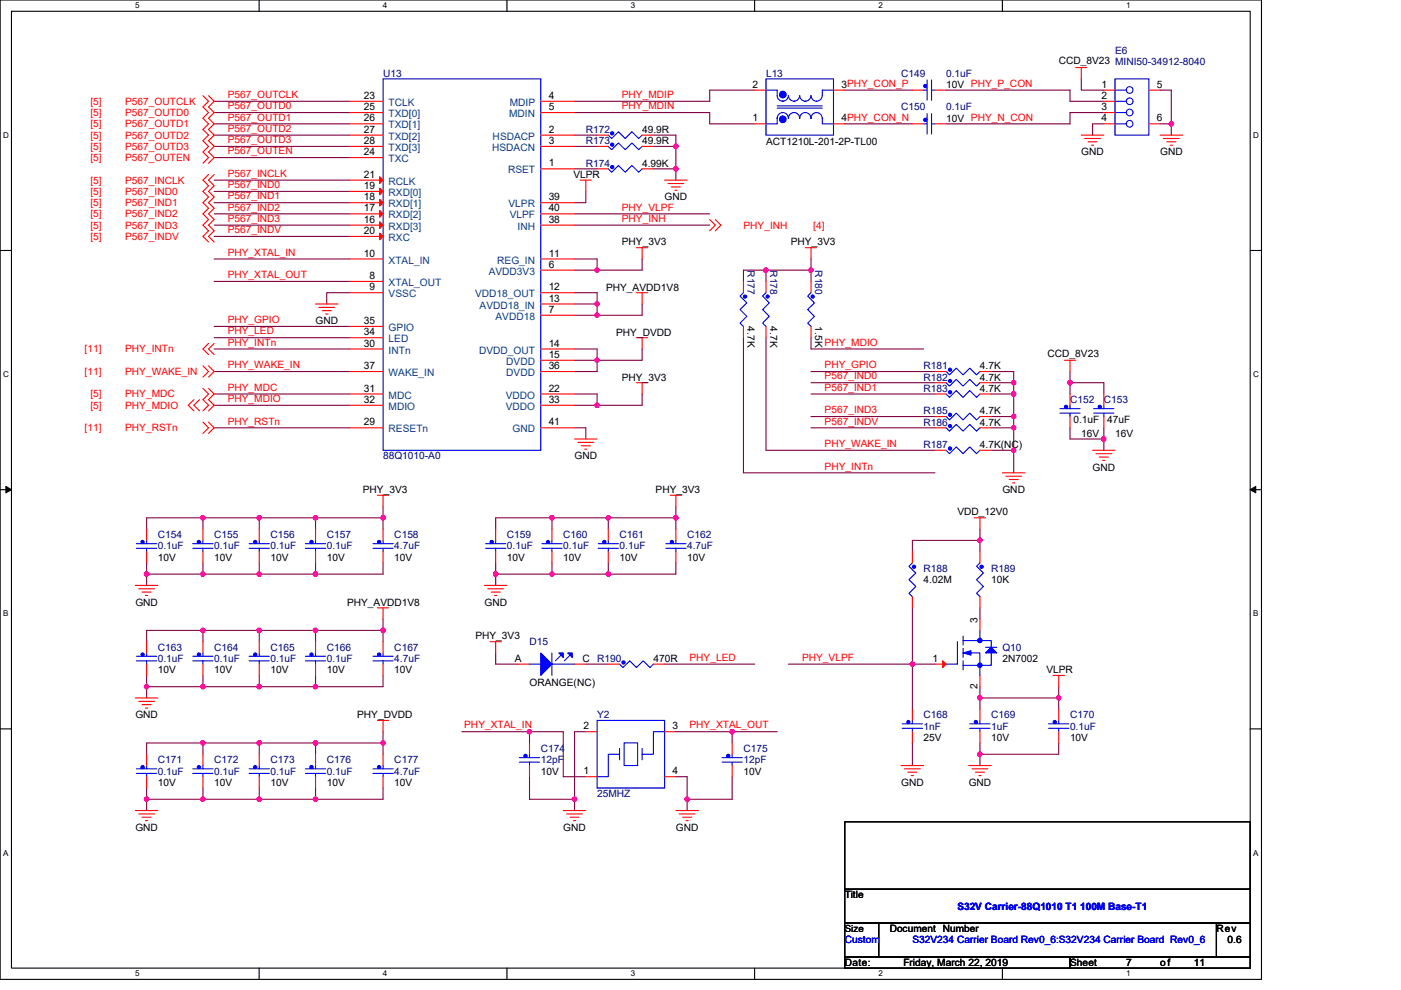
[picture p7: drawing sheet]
<svg xmlns="http://www.w3.org/2000/svg" width="297mm" height="210mm" viewBox="0 0 297 210" stroke-linecap="round" stroke-linejoin="round" font-family="sans-serif">
<path d="M0 0h267.5v207.7h-267.5zM2.4 2.4h262.7v202.9h-262.7z" fill="none" stroke="#000" stroke-width=".23"/>
<g fill="#fff">
<path d="M28.7 .3h.9v1.8h-.9z"/>
<path d="M28.7 205.6h.9v1.9h-.9z"/>
</g>
<path d="M54.9 0v2.4M54.9 205.3v2.4" fill="none" stroke="#000" stroke-width=".23"/>
<g fill="#fff">
<path d="M81.2 .3h.9v1.8h-.9z"/>
<path d="M81.2 205.6h.9v1.9h-.9z"/>
</g>
<path d="M107.5 0v2.4M107.5 205.3v2.4" fill="none" stroke="#000" stroke-width=".23"/>
<g fill="#fff">
<path d="M133.7 .3h1v1.8h-1z"/>
<path d="M133.7 205.6h1v1.9h-1z"/>
</g>
<path d="M160 0v2.4M160 205.3v2.4" fill="none" stroke="#000" stroke-width=".23"/>
<g fill="#fff">
<path d="M186.2 .3h1v1.8h-1z"/>
<path d="M186.2 205.6h1v1.9h-1z"/>
</g>
<path d="M212.5 0v2.4M212.5 205.3v2.4" fill="none" stroke="#000" stroke-width=".23"/>
<g fill="#fff">
<path d="M238.8 .3h.9v1.8h-.9z"/>
<path d="M238.8 205.6h.9v1.9h-.9z"/>
<path d="M.7 27.7h1.2v1.9h-1.2z"/>
<path d="M265.7 27.7h1.2v1.9h-1.2z"/>
<path d="M.7 78.5h1.2v1.9h-1.2z"/>
<path d="M265.7 78.5h1.2v1.9h-1.2z"/>
</g>
<path d="M0 53.1h2.4M265.1 53.1h2.4" fill="none" stroke="#000" stroke-width=".23"/>
<g fill="#fff">
<path d="M.7 129.2h1.1v1.9h-1.1z"/>
<path d="M265.7 129.2h1.1v1.9h-1.1z"/>
</g>
<path d="M0 103.9h2.4M265.1 103.9h2.4" fill="none" stroke="#000" stroke-width=".23"/>
<path d="M1.2 103.2l1.2 .7-1.2 .6zM265.1 103.9l1.2-.7v1.3z" fill="#000" stroke="#000" stroke-width=".21"/>
<g fill="#fff">
<path d="M.6 180h1.2v1.8h-1.2z"/>
<path d="M265.7 180h1.1v1.8h-1.1z"/>
</g>
<path d="M0 154.6h2.4M265.1 154.6h2.4M179.1 174.3h86v14.3h-86zM179.1 188.6h86v7.2h-86zM179.1 195.8h7.2v7.1h-7.2zM186.3 195.8h71.6v7.1h-71.6zM257.9 195.8h7.2v7.1h-7.2zM179.1 202.9h47.8v2.4h-47.8zM226.9 202.9h38.2v2.4h-38.2z" fill="none" stroke="#000" stroke-width=".23"/>
<g fill="none" stroke="#800040" stroke-width=".23">
<path d="M160 19.1h-9.5v2.4h-28.7M179.1 19.1h14.3M200.6 19.1h26.3v2.4h7.1M229.3 16.7v2.4h4.7M246 19.1h2.3v7.2M45.4 23.9h28.7M45.4 26.3h28.7M45.4 28.7h28.7M45.4 31.1h28.7M45.4 33.4h28.7M45.4 38.2h28.7M45.4 21.5h28.7"/>
<path d="M121.8 23.9h28.7v2.4h9.5M121.8 28.7h4.8M121.8 31.1h4.8M121.8 35.8h4.8M138.5 28.7h4.8v2.4h-4.8M138.5 35.8h4.8M143.3 31.1v4.7M143.3 35.8v2.4M179.1 26.3h14.3M234 23.9h-7.1v2.4h-26.3M234 26.3h-2.4v2.4M246 26.3h2.3"/>
<path d="M248.3 26.3v2.4M45.4 40.6h28.7M45.4 43h28.7M45.4 45.4h28.7M45.4 47.8h28.7M45.4 50.1h28.7M45.4 54.9h28.7M45.4 59.7h28.7M121.8 45.4h28.7M121.8 47.8h28.7M121.8 57.3h4.8M121.8 54.9h4.8v2.4"/>
<path d="M124.2 40.6v2.4h-2.4M136.1 54.9v2.4h-9.5M162.4 57.3h-4.8v2.4M162.4 57.3h9.6M162.4 57.3v2.4M172 54.9v4.8M45.4 74h28.7M45.4 78.8h28.7M45.4 69.2h28.7M45.4 71.6h28.7M74.1 62.1h-4.8v2.4M121.8 74h4.8v2.4h-4.8"/>
<path d="M121.8 62.1h4.8v2.4M121.8 66.9h4.8M121.8 64.5h4.8M126.6 64.5v2.4M136.1 64.5v2.4h-9.5M136.1 74v2.4h-9.5v2.4h-4.8M157.6 71.6v28.7h40.6M162.4 71.6v23.9h35.8M172 78.8h26.2M172 71.6v2.4h23.8M210.2 78.8h4.7v2.4M226.9 78.8v2.4"/>
<path d="M45.4 83.6h28.7M45.4 86h28.7M45.4 90.7h28.7M121.8 83.6h4.8v2.4h-4.8M121.8 90.7h2.4v2.4M136.1 83.6v2.4h-9.5M172 81.2h26.2M172 83.6h26.2M172 88.3h26.2M172 90.7h26.2M210.2 81.2h4.7M210.2 88.3h4.7"/>
<path d="M210.2 95.5h4.7M210.2 90.7h4.7M214.9 81.2v2.4h-4.7M214.9 83.6v4.7M214.9 88.3v2.4M214.9 95.5v4.8M214.9 90.7v4.8M226.9 90.7v2.4h7.1M226.9 81.2v2.4M226.9 81.2h7.1v2.4M234 90.7v2.4M234 93.1v2.4"/>
<path d="M31.1 119.4v2.4M43 109.8h12M43 109.8v2.4M43 109.8h-11.9v2.4M43 119.4v2.4M55 109.8h11.9M55 109.8v2.4M55 119.4v2.4M66.9 109.8h14.3M66.9 109.8v2.4M66.9 119.4v2.4M81.2 119.4v2.4h-14.3"/>
<path d="M81.2 107.4v2.4M81.2 109.8v2.4M105.1 119.4v2.4M117 109.8h12M117 109.8h-11.9v2.4M117 109.8v2.4M117 119.4v2.4M129 109.8h14.3M129 109.8v2.4M129 119.4v2.4M143.3 109.8v2.4M143.3 119.4v2.4h-14.3"/>
<path d="M143.3 107.4v2.4M193.4 117v-2.4h14.4v2.4M207.8 112.2v2.4M31.1 121.8h11.9M31.1 121.8v2.4M43 133.7h12M43 133.7v2.4M43 133.7h-11.9v2.4M43 121.8h12M55 133.7v2.4M55 121.8h11.9M55 133.7h11.9"/>
<path d="M66.9 133.7h14.3M66.9 133.7v2.4M81.2 131.3v2.4M81.2 133.7v2.4M105.1 121.8h11.9M105.1 121.8v2.4M105.1 138.5v2.4h4.8M117 121.8h12M193.4 128.9v21.5M207.8 128.9v2.4M31.1 145.6h11.9M31.1 143.3v2.3"/>
<path d="M31.1 145.6v2.4M43 145.6h12M43 143.3v2.3M43 157.6h-11.9v2.4M43 157.6v2.4M43 157.6h12M55 145.6h11.9M55 157.6h11.9M55 143.3v2.3M55 157.6v2.4M66.9 157.6h14.3M66.9 143.3v2.3"/>
<path d="M66.9 157.6v2.4M81.2 143.3v2.3h-14.3M81.2 157.6v2.4M81.2 155.2v2.4M97.9 155.2h21.5v9.5h4.8M112.3 155.2v2.4M124.2 140.9h4.8M124.2 155.2h-2.4v14.3M140.9 140.9h19.1M143.3 155.2h11.9M155.2 155.2h9.6M155.2 155.2v2.4"/>
<path d="M167.2 140.9h31M193.4 157.6v4.8M207.8 145.6v2.4M207.8 157.6v2.4M207.8 160v2.4M207.8 148v2.4M207.8 148h16.7M224.5 145.6v2.4M224.5 148v2.4M224.5 157.6v2.4h-16.7M31.1 169.5h11.9M31.1 167.1v2.4"/>
<path d="M31.1 169.5v2.4M43 169.5h12M43 167.1v2.4M55 169.5h11.9M55 167.1v2.4M66.9 167.1v2.4M81.2 167.1v2.4h-14.3M112.3 164.7v4.8h9.5M121.8 169.5v2.4M143.3 164.7h2.4v4.8M145.7 169.5v2.4M155.2 164.7v4.8h-9.5"/>
</g>
<g fill="#f0f" stroke="#f0f" stroke-width=".23">
<circle cx="126.6" cy="57.3" r=".47"/>
<circle cx="126.6" cy="66.8" r=".47"/>
<circle cx="126.6" cy="64.5" r=".47"/>
<circle cx="126.6" cy="85.9" r=".47"/>
<circle cx="126.6" cy="76.4" r=".47"/>
<circle cx="143.3" cy="31" r=".47"/>
<circle cx="143.3" cy="35.8" r=".47"/>
<circle cx="43" cy="121.8" r=".47"/>
<circle cx="31.1" cy="121.8" r=".47"/>
<circle cx="43" cy="109.8" r=".47"/>
<circle cx="54.9" cy="109.8" r=".47"/>
<circle cx="54.9" cy="121.8" r=".47"/>
<circle cx="81.2" cy="109.8" r=".47"/>
<circle cx="66.9" cy="109.8" r=".47"/>
<circle cx="66.9" cy="121.8" r=".47"/>
<circle cx="43" cy="145.6" r=".47"/>
<circle cx="31.1" cy="145.6" r=".47"/>
<circle cx="43" cy="133.7" r=".47"/>
<circle cx="54.9" cy="133.7" r=".47"/>
<circle cx="54.9" cy="145.6" r=".47"/>
<circle cx="81.2" cy="133.7" r=".47"/>
<circle cx="66.9" cy="133.7" r=".47"/>
<circle cx="66.9" cy="145.6" r=".47"/>
<circle cx="43" cy="169.5" r=".47"/>
<circle cx="31.1" cy="169.5" r=".47"/>
<circle cx="81.2" cy="157.6" r=".47"/>
<circle cx="43" cy="157.6" r=".47"/>
<circle cx="54.9" cy="157.6" r=".47"/>
<circle cx="54.9" cy="169.5" r=".47"/>
<circle cx="66.9" cy="157.6" r=".47"/>
<circle cx="66.9" cy="169.5" r=".47"/>
<circle cx="117" cy="121.8" r=".47"/>
<circle cx="105.1" cy="121.8" r=".47"/>
<circle cx="117" cy="109.8" r=".47"/>
<circle cx="143.3" cy="109.8" r=".47"/>
<circle cx="129" cy="109.8" r=".47"/>
<circle cx="129" cy="121.8" r=".47"/>
<circle cx="224.5" cy="148" r=".47"/>
<circle cx="207.7" cy="148" r=".47"/>
<circle cx="207.7" cy="160" r=".47"/>
<circle cx="207.7" cy="114.6" r=".47"/>
<circle cx="193.4" cy="140.9" r=".47"/>
<circle cx="121.8" cy="169.5" r=".48"/>
<circle cx="112.2" cy="155.2" r=".47"/>
<circle cx="145.7" cy="169.5" r=".48"/>
<circle cx="155.2" cy="155.2" r=".47"/>
<circle cx="214.9" cy="81.2" r=".47"/>
<circle cx="214.9" cy="83.6" r=".47"/>
<circle cx="214.9" cy="88.3" r=".47"/>
<circle cx="214.9" cy="95.5" r=".47"/>
<circle cx="214.9" cy="90.7" r=".47"/>
<circle cx="162.4" cy="57.3" r=".47"/>
<circle cx="171.9" cy="57.3" r=".47"/>
<circle cx="248.3" cy="26.3" r=".47"/>
<circle cx="234" cy="93.1" r=".47"/>
<circle cx="226.9" cy="81.2" r=".47"/>
</g>
<g fill="none" stroke="#f00" stroke-width=".23">
<path d="M160 19.1h2.4M176.7 19.1h2.4M193.4 19.1h2.4M198.2 19.1h2.4M228.1 14.3h2.3M229.3 14.3v2.4M234 19.1h2.4M243.6 19.1h2.4M43 20.3l1.2 1.2-1.2 1.2 1.2 1.2-1.2 1.2 1.2 1.2-1.2 1.2 1.2 1.2-1.2 1.1 1.2 1.3-1.2 1.1 1.2 1.2-1.2 1.2M44.2 20.3l1.2 1.2-1.2 1.2 1.2 1.2-1.2 1.2 1.2 1.2-1.2 1.2 1.2 1.2-1.2 1.1 1.2 1.3-1.2 1.1 1.2 1.2-1.2 1.2M44.2 37l-1.2 1.2 1.2 1.2-1.2 1.2 1.2 1.2-1.2 1.2 1.2 1.2-1.2 1.2 1.2 1.2-1.2 1.2 1.2 1.2-1.2 1.1 1.2 1.2M45.4 37l-1.2 1.2 1.2 1.2-1.2 1.2 1.2 1.2-1.2 1.2 1.2 1.2-1.2 1.2 1.2 1.2-1.2 1.2 1.2 1.2-1.2 1.1 1.2 1.2"/>
<path d="M74.1 21.5h7.1M74.1 23.9h7.1M74.1 26.3h7.1M74.1 28.7h7.1M74.1 31.1h7.1M74.1 33.4h7.1M74.1 38.2h7.1M114.7 35.8h7.1M114.7 28.7h7.1M114.7 31.1h7.1M114.7 21.5h7.1M114.7 23.9h7.1"/>
<path d="M123 38.2h2.4M124.2 38.2v2.4M126.6 31.1h2.4M126.6 35.8h2.4M126.6 28.7h2.4M136.1 31.1h2.4M136.1 35.8h2.4M136.1 28.7h2.4M140.9 38.2h4.8M141.6 38.9h3.4M142.3 39.6h1.9M160 26.3h2.4"/>
<path d="M176.7 26.3h2.4M193.4 26.3h2.4M198.2 26.3h2.4M229.3 28.7h4.7M230 29.4h3.3M230.7 30.1h1.9M231.4 30.8h.5M234 21.5h2.4M234 23.9h2.4M234 26.3h2.4M243.6 26.3h2.4M246 28.7h4.7"/>
<path d="M246.7 29.4h3.3M247.4 30.1h1.9M248.1 30.8h.5M74.1 40.6h7.1M74.1 43h7.1M74.1 45.4h7.1M74.1 47.8h7.1M74.1 50.1h7.1M74.1 54.9h7.1M74.1 59.7h7.1M114.7 43h7.1M114.7 45.4h7.1"/>
<path d="M114.7 47.8h7.1M114.7 54.9h7.1M114.7 57.3h7.1M134.9 52.5h2.4M136.1 52.5v2.4M143.1 40.4h.4M150.5 46.6l1.2 1.2-1.2 1.2M151.7 46.6l1.1 1.2-1.1 1.2M157.6 59.7v2.4M162.4 59.7v2.4M170.7 52.5h2.4M172 52.5v2.4"/>
<path d="M172 59.7v2.4M43 77.6l1.2 1.2-1.2 1.2M44.2 77.6l1.2 1.2-1.2 1.2M44.2 72.8l-1.2 1.2 1.2 1.2M45.4 72.8l-1.2 1.2 1.2 1.2M66.9 64.5h4.8M67.6 65.2h3.3M68.3 65.9h1.9M69 66.6h.5M74.1 62.1h7.1M74.1 69.2h7.1M74.1 71.6h7.1"/>
<path d="M74.1 74h7.1M74.1 78.8h7.1M114.7 62.1h7.1M114.7 64.5h7.1M114.7 66.9h7.1M114.7 74h7.1M114.7 76.4h7.1M114.7 78.8h7.1M134.9 62.1h2.4M134.9 71.6h2.4M136.1 62.1v2.4M136.1 71.6v2.4"/>
<path d="M157.6 69.2v2.4M162.4 69.2v2.4M172 69.2v2.4M198.2 78.8h2.4M207.8 78.8h2.4M225.7 76.4h2.4M226.9 76.4v2.4M41.1 84.8l-1.2 1.2 1.2 1.1M42.3 84.8l-1.2 1.2 1.2 1.1M43 82.4l1.2 1.2-1.2 1.2 1.2 1.2-1.2 1.1M43 89.5l1.2 1.2-1.2 1.2M44.2 82.4l1.2 1.2-1.2 1.2 1.2 1.2-1.2 1.1"/>
<path d="M44.2 89.5l1.2 1.2-1.2 1.2M74.1 83.6h7.1M74.1 86h7.1M74.1 90.7h7.1M114.7 83.6h7.1M114.7 86h7.1M114.7 90.7h7.1M121.8 93.1h4.8M122.5 93.8h3.4M123.3 94.6h1.9M124 95.3h.4M134.9 81.2h2.4"/>
<path d="M136.1 81.2v2.4M198.2 81.2h2.4M198.2 83.6h2.4M198.2 95.5h2.4M198.2 88.3h2.4M198.2 90.7h2.4M207.8 81.2h2.4M207.8 83.6h2.4M207.8 95.5h2.4M207.8 88.3h2.4M207.8 90.7h2.4M226.9 83.6v2.4"/>
<path d="M226.9 88.3v2.4M231.6 95.5h4.8M232.4 96.2h3.3M233.1 96.9h1.9M233.8 97.7h.5M234 83.6v2.4M234 88.3v2.4M31.1 112.2v2.4M31.1 117v2.4M43 112.2v2.4M43 117v2.4M55 112.2v2.4"/>
<path d="M55 117v2.4M66.9 112.2v2.4M66.9 117v2.4M80 105.1h2.4M81.2 105.1v2.3M81.2 112.2v2.4M81.2 117v2.4M105.1 112.2v2.4M105.1 117v2.4M117 112.2v2.4M117 117v2.4M129 112.2v2.4"/>
<path d="M129 117v2.4M142.1 105.1h2.4M143.3 105.1v2.3M143.3 112.2v2.4M143.3 117v2.4M193.4 117v2.4M206.6 109.8h2.4M207.8 109.8v2.4M207.8 117v2.4M212.5 100.3h4.8M213.3 101h3.3M214 101.7h1.9"/>
<path d="M214.7 102.4h.5M28.7 124.2h4.8M29.4 124.9h3.4M30.1 125.6h1.9M30.8 126.3h.5M31.1 136.1v2.4M43 136.1v2.4M55 136.1v2.4M66.9 136.1v2.4M80 128.9h2.4M81.2 128.9v2.4M81.2 136.1v2.4"/>
<path d="M102.7 124.2h4.8M103.4 124.9h3.4M103.9 136.1h2.4M104.1 125.6h2M104.9 126.3h.4M105.1 136.1v2.4M193.4 126.6v2.3M207.8 126.6v2.3M207.8 131.3v2.4M28.7 148h4.8M29.4 148.8h3.4M30.1 149.5h1.9"/>
<path d="M30.8 150.2h.5M31.1 160v2.4M31.1 140.9v2.4M43 160v2.4M43 140.9v2.4M55 140.9v2.4M55 160v2.4M66.9 140.9v2.4M66.9 160v2.4M80 152.8h2.4M81.2 152.8v2.4M81.2 160v2.4"/>
<path d="M81.2 140.9v2.4M109.9 140.9h2.4M112.3 157.6v2.4M121.8 140.9h2.4M124.2 155.2h2.4M129 140.9h2.4M138.5 140.9h2.4M140.9 155.2h2.4M155.2 157.6v2.4M193.4 150.4v2.4M193.4 155.2v2.4M198.2 140.9h2.4"/>
<path d="M207.8 143.3v2.3M207.8 150.4v2.4M207.8 155.2v2.4M223.3 143.3h2.4M224.5 143.3v2.3M224.5 150.4v2.4M224.5 155.2v2.4M28.7 171.9h4.8M29.4 172.6h3.4M30.1 173.3h1.9M30.8 174.1h.5M31.1 164.7v2.4"/>
<path d="M43 164.7v2.4M55 164.7v2.4M66.9 164.7v2.4M81.2 164.7v2.4M112.3 162.4v2.3M119.4 171.9h4.8M120.1 172.6h3.4M120.9 173.3h1.9M121.6 174.1h.4M124.2 164.7h2.4M140.9 164.7h2.4M143.3 171.9h4.8"/>
<path d="M144 172.6h3.4M144.7 173.3h1.9M145.5 174.1h.4M155.2 162.4v2.3M191 162.4h4.8M191.8 163.1h3.3M192.5 163.8h1.9M193.2 164.5h.5M205.4 162.4h4.8M206.1 163.1h3.3M206.8 163.8h1.9M207.5 164.5h.5"/>
</g>
<g fill="none" stroke="#00f" stroke-width=".23">
<path d="M81.2 16.7h33.5v78.8h-33.5zM162.4 19.1h2.4v1.2a1.18 1.18 0 0 0 1.2 1.2 1.22 1.22 0 0 0 1.1-1.2M162.4 16.7h14.3v12h-14.3zM176.7 19.1h-2.4v1.2a1.2 1.2 0 0 1-1.2 1.2 1.23 1.23 0 0 1-1.2-1.2 1.2 1.2 0 0 1-1.2 1.2 1.23 1.23 0 0 1-1.2-1.2 1.21 1.21 0 0 1-1.1 1.2 1.18 1.18 0 0 1-1.2-1.2M195.8 19.1h.8M196.6 17v4.3M197.5 19.1h.7M197.5 17v4.3M236.4 19.1h2.4M236.4 16.7h7.2v12h-7.2zM129 31.1l.7 .6 1.4-1.4 1.5 1.4 1.4-1.4 1.4 1.4 .7-.6M129 35.8l.7 .7 1.4-1.4 1.5 1.4 1.4-1.4 1.4 1.4 .7-.7"/>
<path d="M129 28.7l.7 .7 1.4-1.5 1.5 1.5 1.4-1.5 1.4 1.5 .7-.7M164.8 22.5h9.5M164.8 22.9h9.5M167.1 25.1a1.18 1.18 0 0 0-1.1-1.2 1.18 1.18 0 0 0-1.2 1.2v1.2h-2.4M167.2 25.1a1.18 1.18 0 0 1 1.2-1.2 1.18 1.18 0 0 1 1.1 1.2h.1a1.17 1.17 0 0 1 1.1-1.2 1.2 1.2 0 0 1 1.2 1.2h.1a1.17 1.17 0 0 1 1.1-1.2 1.2 1.2 0 0 1 1.2 1.2v1.2h2.4M195.8 26.3h.8M196.6 24.1v4.3M197.5 26.3h.7M197.5 24.1v4.3M236.4 23.9h2.4M236.4 26.3h2.4M236.4 21.5h2.4"/>
<path d="M157.6 62.1l-.7 .7 1.4 1.4-1.4 1.5 1.4 1.4-1.4 1.4 .7 .7M162.4 62.1l-.7 .7 1.4 1.4-1.4 1.5 1.4 1.4-1.4 1.4 .7 .7M172 62.1l-.8 .7 1.5 1.4-1.5 1.5 1.5 1.4-1.5 1.4 .8 .7M200.6 78.8l.7 .7 1.5-1.4 1.4 1.4 1.4-1.4 1.4 1.4 .8-.7M200.6 81.2l.7 .7 1.5-1.4 1.4 1.4 1.4-1.4 1.4 1.4 .8-.7M200.6 83.6l.7 .7 1.5-1.5 1.4 1.5 1.4-1.5 1.4 1.5 .8-.7M200.6 95.5l.7 .7 1.5-1.4 1.4 1.4 1.4-1.4 1.4 1.4 .8-.7M200.6 88.3l.7 .8 1.5-1.5 1.4 1.5 1.4-1.5 1.4 1.5 .8-.8M200.6 90.7l.7 .7 1.5-1.4 1.4 1.4 1.4-1.4 1.4 1.4 .8-.7M224.7 87.6h4.3M224.7 86.7h4.3M226.9 87.6v.7"/>
<path d="M226.9 86v.7M231.9 87.6h4.3M231.9 86.7h4.3M234 87.6v.7M234 86v.7M28.9 116.3h4.3M28.9 115.3h4.3M31.1 114.6v.7M31.1 116.3v.7M40.9 116.3h4.3M40.9 115.3h4.3M43 116.3v.7"/>
<path d="M43 114.6v.7M52.8 116.3h4.3M52.8 115.3h4.3M55 116.3v.7M55 114.6v.7M64.7 116.3h4.3M64.7 115.3h4.3M66.9 116.3v.7M66.9 114.6v.7M79.1 116.3h4.3M79.1 115.3h4.3M81.2 116.3v.7"/>
<path d="M81.2 114.6v.7M103 116.3h4.2M103 115.3h4.2M105.1 116.3v.7M105.1 114.6v.7M114.9 116.3h4.3M114.9 115.3h4.3M117 116.3v.7M117 114.6v.7M126.8 116.3h4.3M126.8 115.3h4.3M129 116.3v.7"/>
<path d="M129 114.6v.7M141.2 116.3h4.3M141.2 115.3h4.3M143.3 116.3v.7M143.3 114.6v.7M193.4 119.4l-.7 .7 1.5 1.4-1.5 1.5 1.5 1.4-1.5 1.4 .7 .8M207.8 119.4l-.8 .7 1.5 1.4-1.5 1.5 1.5 1.4-1.5 1.4 .8 .8M28.9 139.2h4.3M31.1 138.5v.7M40.9 139.2h4.3M43 138.5v.7M52.8 139.2h4.3"/>
<path d="M55 138.5v.7M64.7 139.2h4.3M66.9 138.5v.7M79.1 139.2h4.3M81.2 138.5v.7M117 138.5v4.8M119 139l-1.3 1.2M120.9 139l-1.2 1.2M203 136.1v4.8h-2.4M204.2 135.9h6v1.4M204.2 137.5v1.9M204.2 134.9v1.9"/>
<path d="M205.4 138.5h2.4v4.8M207.8 133.7v2.2M209 137.3h2.3M210.2 138.5v2.6h-6M28.9 140.2h4.3M31.1 140.2v.7M40.9 140.2h4.3M43 140.2v.7M52.8 140.2h4.3M55 140.2v.7M64.7 140.2h4.3M66.9 140.2v.7"/>
<path d="M79.1 140.2h4.3M81.2 140.2v.7M112.3 140.9h2.4M112.3 160v.7M117 140.9h4.8M126.6 152.8h14.3v14.3h-14.3zM131.4 140.9l.7 .7 1.4-1.4 1.4 1.4 1.5-1.4 1.4 1.4 .7-.7M131.4 158.8v2.4M131.4 160h-2.4v4.7h-2.4M132.3 157.6h2.9v4.8h-2.9zM136.1 158.8v2.4M140.9 155.2h-2.4v4.8h-2.4"/>
<path d="M155.2 160v.7M191.3 154.5h4.3M191.3 153.5h4.3M193.4 154.5v.7M193.4 152.8v.7M204.2 140.2v1.9M205.6 154.5h4.3M205.6 153.5h4.3M207.8 154.5v.7M207.8 152.8v.7M222.3 154.5h4.3M222.3 153.5h4.3"/>
<path d="M224.5 154.5v.7M224.5 152.8v.7M28.9 164h4.3M28.9 163.1h4.3M31.1 162.4v.7M31.1 164v.7M40.9 164h4.3M40.9 163.1h4.3M43 164v.7M43 162.4v.7M52.8 164h4.3M52.8 163.1h4.3"/>
<path d="M55 164v.7M55 162.4v.7M64.7 164h4.3M64.7 163.1h4.3M66.9 164v.7M66.9 162.4v.7M79.1 164h4.3M79.1 163.1h4.3M81.2 164v.7M81.2 162.4v.7M110.1 161.6h4.3M110.1 160.7h4.3"/>
<path d="M112.3 161.6v.8M153.1 161.6h4.3M153.1 160.7h4.3M155.2 161.6v.8"/>
<circle cx="239.5" cy="19.1" r=".71"/>
<circle cx="239.5" cy="23.9" r=".71"/>
<circle cx="239.5" cy="26.3" r=".71"/>
<circle cx="239.5" cy="21.5" r=".71"/>
</g>
<g fill="#00f" stroke="#00f" stroke-width=".23">
<path d="M114.7 138.5l2.3 2.4-2.3 2.4z" fill-rule="evenodd"/>
<path d="M118.5 138.5h.9v.9z" fill-rule="evenodd"/>
<path d="M120.4 138.5h.9v.9z" fill-rule="evenodd"/>
<path d="M210.2 137.3l1.1 1.2h-2.3z" fill-rule="evenodd"/>
<path d="M204.2 138.5l1.7-.5v1z" fill-rule="evenodd"/>
<circle cx="54.1" cy="138.8" r=".35"/>
<circle cx="129.8" cy="30.7" r=".35"/>
<circle cx="54.1" cy="115" r=".35"/>
<circle cx="226" cy="86.3" r=".35"/>
<circle cx="201.4" cy="80.8" r=".35"/>
<circle cx="80.4" cy="162.7" r=".35"/>
<circle cx="142.5" cy="115" r=".35"/>
<circle cx="80.4" cy="138.8" r=".35"/>
<circle cx="66.1" cy="115" r=".35"/>
<circle cx="233.2" cy="86.3" r=".35"/>
<circle cx="129.8" cy="35.4" r=".35"/>
<circle cx="201.4" cy="83.2" r=".35"/>
<circle cx="208.1" cy="120.2" r=".35"/>
<circle cx="66.1" cy="138.8" r=".35"/>
<circle cx="201.4" cy="95.1" r=".35"/>
<circle cx="80.4" cy="115" r=".35"/>
<circle cx="66.1" cy="162.7" r=".35"/>
<circle cx="162.7" cy="62.9" r=".34"/>
<circle cx="172.3" cy="62.9" r=".35"/>
<circle cx="193.8" cy="120.2" r=".35"/>
<circle cx="132.2" cy="140.5" r=".35"/>
<circle cx="158" cy="62.9" r=".35"/>
<circle cx="201.4" cy="88" r=".35"/>
<circle cx="166" cy="20.1" r=".71"/>
<circle cx="166" cy="25.3" r=".71"/>
<circle cx="192.6" cy="153.1" r=".34"/>
<circle cx="201.4" cy="90.4" r=".35"/>
<circle cx="196.2" cy="18.3" r=".35"/>
<circle cx="207.7" cy="135.8" r=".47"/>
<circle cx="207.7" cy="141.1" r=".47"/>
<circle cx="129.8" cy="28.3" r=".35"/>
<circle cx="104.3" cy="115" r=".35"/>
<circle cx="111.4" cy="160.3" r=".35"/>
<circle cx="196.2" cy="25.4" r=".35"/>
<circle cx="206.9" cy="153.1" r=".35"/>
<circle cx="30.2" cy="162.7" r=".35"/>
<circle cx="30.2" cy="138.8" r=".35"/>
<circle cx="116.2" cy="115" r=".35"/>
<circle cx="154.4" cy="160.3" r=".35"/>
<circle cx="30.2" cy="115" r=".35"/>
<circle cx="42.2" cy="162.7" r=".35"/>
<circle cx="223.6" cy="153.1" r=".35"/>
<circle cx="42.2" cy="138.8" r=".35"/>
<circle cx="128.1" cy="115" r=".35"/>
<circle cx="201.4" cy="78.4" r=".35"/>
<circle cx="42.2" cy="115" r=".35"/>
<circle cx="54.1" cy="162.7" r=".35"/>
</g>
<g fill="#f00" stroke="#f00" stroke-width=".23">
<path d="M80.5 37.5l.7 .7-.7 .7z"/>
<path d="M80.5 39.9l.7 .7-.7 .7z"/>
<path d="M80.5 42.3l.7 .7-.7 .7z"/>
<path d="M80.5 44.6l.7 .8-.7 .7z"/>
<path d="M80.5 47l.7 .8-.7 .7z"/>
<path d="M80.5 49.4l.7 .7-.7 .8z"/>
<path d="M199.9 140.1l.7 .8-.7 .7z"/>
</g>
<g font-size="2.2">
<text x="77.1" y="21">23</text>
<text x="77.1" y="23.4">25</text>
<text x="116.3" y="23.4">5</text>
<text x="116.3" y="21">4</text>
<text x="159.5" y="18.6">2</text>
<text x="178.4" y="18.6">3PHY_CON_P</text>
<text x="233.5" y="18.6">1</text>
<text x="233.5" y="21">2</text>
<text x="233.5" y="23.4">3</text>
<text x="245.3" y="18.6">5</text>
<text x="77.1" y="25.8">26</text>
<text x="77.1" y="28.2">27</text>
<text x="116.3" y="28.2">2</text>
<text x="159.5" y="25.8">1</text>
<text x="178.4" y="25.8">4PHY_CON_N</text>
<text x="233.5" y="25.8">4</text>
<text x="245.3" y="25.8">6</text>
<text x="77.1" y="30.5">28</text>
<text x="77.1" y="32.9">24</text>
<text x="116.3" y="30.5">3</text>
<text x="116.3" y="35.3">1</text>
<text x="77.1" y="37.7">21</text>
<text x="77.1" y="40.1">19</text>
<text x="77.1" y="42.5">18</text>
<text x="77.1" y="44.9">17</text>
<text x="77.1" y="47.2">16</text>
<text x="116.3" y="42.5">39</text>
<text x="116.3" y="44.9">40</text>
<text x="116.3" y="47.2">38</text>
<text x="77.1" y="49.6">20</text>
<text x="77.1" y="54.4">10</text>
<text x="78.3" y="59.2">8</text>
<text x="116.3" y="54.4">11</text>
<text x="116.3" y="56.8">6</text>
<text x="78.3" y="61.6">9</text>
<text x="116.3" y="61.6">12</text>
<text x="116.3" y="64">13</text>
<text x="77.1" y="68.7">35</text>
<text x="77.1" y="71.1">34</text>
<text x="116.3" y="66.4">7</text>
<text x="77.1" y="73.5">30</text>
<text x="116.3" y="73.5">14</text>
<text x="116.3" y="75.9">15</text>
<text x="77.1" y="78.3">37</text>
<text x="77.1" y="83.1">31</text>
<text x="116.3" y="78.3">36</text>
<text x="116.3" y="83.1">22</text>
<text x="77.1" y="85.4">32</text>
<text x="116.3" y="85.4">33</text>
<text x="77.1" y="90.2">29</text>
<text x="116.3" y="90.2">41</text>
<text x="207.3" y="132" transform="rotate(-90 207.3 132)">3</text>
<text x="109.2" y="140.4">A</text>
<text x="123.5" y="140.4">C</text>
<text x="197.7" y="140.4">1</text>
<text x="207.3" y="146.1" transform="rotate(-90 207.3 146.1)">2</text>
<text x="123.7" y="154.7">2</text>
<text x="142.6" y="154.7">3</text>
<text x="123.7" y="164.2">1</text>
<text x="142.6" y="164.2">4</text>
</g>
<g font-size="2.2" fill="#004080">
<text x="82.4" y="22.5">TCLK</text>
<text x="108.1" y="22.5">MDIP</text>
<text x="82.4" y="24.8">TXD[0]</text>
<text x="82.4" y="27.2">TXD[1]</text>
<text x="82.4" y="29.6">TXD[2]</text>
<text x="104.5" y="29.6">HSDACP</text>
<text x="107.9" y="24.8">MDIN</text>
<text x="82.4" y="32">TXD[3]</text>
<text x="82.4" y="34.4">TXC</text>
<text x="104.3" y="32">HSDACN</text>
<text x="82.4" y="39.2">RCLK</text>
<text x="82.4" y="41.6">RXD[0]</text>
<text x="107.7" y="36.8">RSET</text>
<text x="82.4" y="44">RXD[1]</text>
<text x="82.4" y="46.3">RXD[2]</text>
<text x="107.8" y="44">VLPR</text>
<text x="108.1" y="46.3">VLPF</text>
<text x="82.4" y="48.7">RXD[3]</text>
<text x="82.4" y="51.1">RXC</text>
<text x="109.7" y="48.7">INH</text>
<text x="82.4" y="55.9">XTAL_IN</text>
<text x="103.6" y="58.3">AVDD3V3</text>
<text x="105.4" y="55.9">REG_IN</text>
<text x="82.4" y="60.7">XTAL_OUT</text>
<text x="82.4" y="63.1">VSSC</text>
<text x="100.7" y="63.1">VDD18_OUT</text>
<text x="101.7" y="65.4">AVDD18_IN</text>
<text x="82.4" y="70.2">GPIO</text>
<text x="105" y="67.8">AVDD18</text>
<text x="82.4" y="72.6">LED</text>
<text x="82.4" y="75">INTn</text>
<text x="101.6" y="75">DVDD_OUT</text>
<text x="107.3" y="77.4">DVDD</text>
<text x="82.4" y="79.8">WAKE_IN</text>
<text x="107.3" y="79.8">DVDD</text>
<text x="82.4" y="84.5">MDC</text>
<text x="82.4" y="86.9">MDIO</text>
<text x="107.2" y="84.5">VDDO</text>
<text x="107.2" y="86.9">VDDO</text>
<text x="82.4" y="91.7">RESETn</text>
<text x="108.7" y="91.7">GND</text>
</g>
<g font-size="2.1" fill="#000080">
<text x="236.4" y="11.5">E6</text>
<text x="81.2" y="16.3">U13</text>
<text x="162.4" y="16.3">L13</text>
<text x="191" y="16.3">C149</text>
<text x="200.6" y="16.3">0.1uF</text>
<text x="191" y="23.4">C150</text>
<text x="200.6" y="23.4">0.1uF</text>
<text x="124.2" y="28.2">R172</text>
<text x="124.2" y="30.6">R173</text>
<text x="124.2" y="35.3">R174</text>
<text x="158.5" y="57.3" transform="rotate(90 158.5 57.3)">R177</text>
<text x="163.3" y="57.3" transform="rotate(90 163.3 57.3)">R178</text>
<text x="172.8" y="57.3" transform="rotate(90 172.8 57.3)">R180</text>
<text x="195.8" y="80.7">R182</text>
<text x="195.8" y="83.1">R183</text>
<text x="195.8" y="78.3">R181</text>
<text x="195.8" y="87.9">R185</text>
<text x="226.9" y="85.5">C152</text>
<text x="234" y="85.5">C153</text>
<text x="195.8" y="95">R187</text>
<text x="195.8" y="90.3">R186</text>
<text x="81.2" y="97.4">88Q1010-A0</text>
<text x="33.5" y="114.2">C154</text>
<text x="33.5" y="116.5">0.1uF</text>
<text x="45.4" y="114.2">C155</text>
<text x="45.4" y="116.5">0.1uF</text>
<text x="57.3" y="114.2">C156</text>
<text x="57.3" y="116.5">0.1uF</text>
<text x="69.3" y="114.2">C157</text>
<text x="69.3" y="116.5">0.1uF</text>
<text x="83.6" y="114.2">C158</text>
<text x="83.6" y="116.5">4.7uF</text>
<text x="107.5" y="114.2">C159</text>
<text x="107.5" y="116.5">0.1uF</text>
<text x="119.4" y="114.2">C160</text>
<text x="119.4" y="116.5">0.1uF</text>
<text x="131.4" y="114.2">C161</text>
<text x="131.4" y="116.5">0.1uF</text>
<text x="145.7" y="114.2">C162</text>
<text x="145.7" y="116.5">4.7uF</text>
<text x="195.8" y="121.3">R188</text>
<text x="210.2" y="121.3">R189</text>
<text x="112.3" y="136.8">D15</text>
<text x="33.5" y="138">C163</text>
<text x="33.5" y="140.4">0.1uF</text>
<text x="45.4" y="138">C164</text>
<text x="45.4" y="140.4">0.1uF</text>
<text x="57.3" y="138">C165</text>
<text x="57.3" y="140.4">0.1uF</text>
<text x="69.3" y="138">C166</text>
<text x="69.3" y="140.4">0.1uF</text>
<text x="83.6" y="138">C167</text>
<text x="83.6" y="140.4">4.7uF</text>
<text x="126.6" y="140.4">R190</text>
<text x="212.5" y="138">Q10</text>
<text x="126.6" y="152.4">Y2</text>
<text x="195.8" y="152.4">C168</text>
<text x="195.8" y="154.7">1nF</text>
<text x="210.2" y="152.4">C169</text>
<text x="210.2" y="154.7">1uF</text>
<text x="226.9" y="152.4">C170</text>
<text x="226.9" y="154.7">0.1uF</text>
<text x="33.5" y="161.9">C171</text>
<text x="45.4" y="161.9">C172</text>
<text x="57.3" y="161.9">C173</text>
<text x="69.3" y="161.9">C176</text>
<text x="83.6" y="161.9">C177</text>
<text x="114.7" y="159.5">C174</text>
<text x="114.7" y="161.9">12pF</text>
<text x="157.6" y="159.5">C175</text>
<text x="157.6" y="161.9">12pF</text>
<text x="33.5" y="164.3">0.1uF</text>
<text x="45.4" y="164.3">0.1uF</text>
<text x="57.3" y="164.3">0.1uF</text>
<text x="69.3" y="164.3">0.1uF</text>
<text x="83.6" y="164.3">4.7uF</text>
<text x="126.6" y="169.1">25MHZ</text>
</g>
<g font-size="2.1">
<text x="224.5" y="13.6">CCD_8V23 MINI50-34912-8040</text>
<text x="200.6" y="18.6">10V PHY_P_CON</text>
<text x="136.1" y="28.2">49.9R</text>
<text x="200.6" y="25.8">10V PHY_N_CON</text>
<text x="136.1" y="30.6">49.9R</text>
<text x="136.1" y="35.3">4.99K</text>
<text x="162.4" y="30.8">ACT1210L-201-2P-TL00</text>
<text x="229.3" y="33">GND</text>
<text x="246" y="33">GND</text>
<text x="121.6" y="37.7">VLPR</text>
<text x="140.9" y="42.5">GND</text>
<text x="131.8" y="52.1">PHY_3V3</text>
<text x="167.7" y="52.1">PHY_3V3</text>
<text x="128.5" y="61.6">PHY_AVDD1V8</text>
<text x="66.9" y="68.8">GND</text>
<text x="130.6" y="71.2">PHY_DVDD</text>
<text x="158.5" y="69.2" transform="rotate(90 158.5 69.2)">4.7K</text>
<text x="163.3" y="69.2" transform="rotate(90 163.3 69.2)">4.7K</text>
<text x="172.8" y="69.2" transform="rotate(90 172.8 69.2)">1.5K</text>
<text x="222.1" y="75.7">CCD_8V23</text>
<text x="131.8" y="80.7">PHY_3V3</text>
<text x="207.8" y="80.7">4.7K</text>
<text x="207.8" y="83.1">4.7K</text>
<text x="207.8" y="78.3">4.7K</text>
<text x="207.8" y="87.9">4.7K</text>
<text x="227.6" y="89.8">0.1uF</text>
<text x="234.7" y="89.8">47uF</text>
<text x="207.8" y="95">4.7K(NC)</text>
<text x="207.8" y="90.3">4.7K</text>
<text x="229.3" y="92.7">16V</text>
<text x="236.4" y="92.7">16V</text>
<text x="121.8" y="97.4">GND</text>
<text x="231.6" y="99.8">GND</text>
<text x="76.9" y="104.6">PHY_3V3</text>
<text x="139" y="104.6">PHY_3V3</text>
<text x="212.5" y="104.6">GND</text>
<text x="203" y="109.1">VDD_12V0</text>
<text x="33.5" y="118.9">10V</text>
<text x="45.4" y="118.9">10V</text>
<text x="57.3" y="118.9">10V</text>
<text x="69.3" y="118.9">10V</text>
<text x="83.6" y="118.9">10V</text>
<text x="107.5" y="118.9">10V</text>
<text x="119.4" y="118.9">10V</text>
<text x="131.4" y="118.9">10V</text>
<text x="145.7" y="118.9">10V</text>
<text x="195.8" y="123.7">4.02M</text>
<text x="210.2" y="123.7">10K</text>
<text x="28.7" y="128.5">GND</text>
<text x="73.6" y="128.5">PHY_AVDD1V8</text>
<text x="102.7" y="128.5">GND</text>
<text x="100.8" y="135.6">PHY_3V3</text>
<text x="33.5" y="142.8">10V</text>
<text x="45.4" y="142.8">10V</text>
<text x="57.3" y="142.8">10V</text>
<text x="69.3" y="142.8">10V</text>
<text x="83.6" y="142.8">10V</text>
<text x="138.5" y="140.4">470R</text>
<text x="212.5" y="140.4">2N7002</text>
<text x="221.8" y="142.8">VLPR</text>
<text x="112.3" y="145.4">ORANGE(NC)</text>
<text x="28.7" y="152.4">GND</text>
<text x="75.7" y="152.4">PHY_DVDD</text>
<text x="195.8" y="157.1">25V</text>
<text x="210.2" y="157.1">10V</text>
<text x="226.9" y="157.1">10V</text>
<text x="33.5" y="166.7">10V</text>
<text x="45.4" y="166.7">10V</text>
<text x="57.3" y="166.7">10V</text>
<text x="69.3" y="166.7">10V</text>
<text x="83.6" y="166.7">10V</text>
<text x="114.7" y="164.3">10V</text>
<text x="157.6" y="164.3">10V</text>
<text x="191" y="166.7">GND</text>
<text x="205.4" y="166.7">GND</text>
<text x="28.7" y="176.2">GND</text>
<text x="119.4" y="176.2">GND</text>
<text x="143.3" y="176.2">GND</text>
<text x="179.1" y="190.5">Title</text>
<text x="179.1" y="197.6">Size</text>
<text x="188.7" y="197.7">Document Number</text>
<text x="257.9" y="197.7">Rev</text>
<text x="260.3" y="200.1">0.6</text>
<text x="179.1" y="204.9">Date:</text>
<text x="191.5" y="204.9">Friday, March 22, 2019</text>
<text x="226.9" y="204.9">Sheet</text>
<text x="238.8" y="204.9">7</text>
<text x="246" y="204.9">of</text>
<text x="253.1" y="204.9">11</text>
</g>
<g font-size="2.1" fill="#f00">
<text x="19.2" y="22.2">[5]</text>
<text x="26.5" y="22.2">P567_OUTCLK</text>
<text x="48.3" y="20.8">P567_OUTCLK</text>
<text x="48.3" y="23.2">P567_OUTD0</text>
<text x="131.8" y="20.8">PHY_MDIP</text>
<text x="131.8" y="23.2">PHY_MDIN</text>
<text x="19.2" y="24.6">[5]</text>
<text x="19.2" y="27">[5]</text>
<text x="19.2" y="29.4">[5]</text>
<text x="26.5" y="24.6">P567_OUTD0</text>
<text x="26.5" y="27">P567_OUTD1</text>
<text x="26.5" y="29.4">P567_OUTD2</text>
<text x="48.3" y="25.6">P567_OUTD1</text>
<text x="48.3" y="28">P567_OUTD2</text>
<text x="19.2" y="31.8">[5]</text>
<text x="19.2" y="34.2">[5]</text>
<text x="26.5" y="31.8">P567_OUTD3</text>
<text x="26.5" y="34.2">P567_OUTEN</text>
<text x="48.3" y="30.4">P567_OUTD3</text>
<text x="48.3" y="32.7">P567_OUTEN</text>
<text x="19.2" y="41.3">[5]</text>
<text x="19.2" y="38.9">[5]</text>
<text x="26.5" y="41.3">P567_IND0</text>
<text x="26.5" y="38.9">P567_INCLK</text>
<text x="48.3" y="37.5">P567_INCLK</text>
<text x="48.3" y="39.9">P567_IND0</text>
<text x="19.2" y="46.1">[5]</text>
<text x="19.2" y="43.7">[5]</text>
<text x="26.5" y="46.1">P567_IND2</text>
<text x="26.5" y="43.7">P567_IND1</text>
<text x="48.3" y="42.3">P567_IND1</text>
<text x="48.3" y="44.7">P567_IND2</text>
<text x="48.3" y="47.1">P567_IND3</text>
<text x="131.8" y="44.7">PHY_VLPF</text>
<text x="131.8" y="47.1">PHY_INH</text>
<text x="19.2" y="50.9">[5]</text>
<text x="19.2" y="48.5">[5]</text>
<text x="26.5" y="50.9">P567_INDV</text>
<text x="26.5" y="48.5">P567_IND3</text>
<text x="48.3" y="49.4">P567_INDV</text>
<text x="157.6" y="48.5">PHY_INH</text>
<text x="172.4" y="48.5">[4]</text>
<text x="48.3" y="54.2">PHY_XTAL_IN</text>
<text x="48.3" y="59">PHY_XTAL_OUT</text>
<text x="48.3" y="70.9">PHY_LED</text>
<text x="48.3" y="68.5">PHY_GPIO</text>
<text x="17.9" y="74.8">[11]</text>
<text x="26.5" y="74.8">PHY_INTn</text>
<text x="48.3" y="73.3">PHY_INTn</text>
<text x="174.8" y="73.3">PHY_MDIO</text>
<text x="17.9" y="79.5">[11]</text>
<text x="26.5" y="79.5">PHY_WAKE_IN</text>
<text x="48.3" y="78.1">PHY_WAKE_IN</text>
<text x="48.3" y="82.9">PHY_MDC</text>
<text x="174.8" y="78.1">PHY_GPIO</text>
<text x="174.8" y="80.5">P567_IND0</text>
<text x="174.8" y="82.9">P567_IND1</text>
<text x="19.2" y="84.3">[5]</text>
<text x="19.2" y="86.7">[5]</text>
<text x="26.5" y="84.3">PHY_MDC</text>
<text x="26.5" y="86.7">PHY_MDIO</text>
<text x="48.3" y="85.3">PHY_MDIO</text>
<text x="174.8" y="87.7">P567_IND3</text>
<text x="17.9" y="91.5">[11]</text>
<text x="26.5" y="91.5">PHY_RSTn</text>
<text x="48.3" y="90">PHY_RSTn</text>
<text x="174.8" y="90">P567_INDV</text>
<text x="174.8" y="94.8">PHY_WAKE_IN</text>
<text x="174.8" y="99.6">PHY_INTn</text>
<text x="146.2" y="140.2">PHY_LED</text>
<text x="170" y="140.2">PHY_VLPF</text>
<text x="98.4" y="154.5">PHY_XTAL_IN</text>
<text x="146.2" y="154.5">PHY_XTAL_OUT</text>
</g>
<g font-size="2.1" fill="#00f">
<text x="203" y="193">S32V Carrier-88Q1010 T1 100M Base-T1</text>
<text x="179.1" y="200.1">Custom</text>
<text x="193.4" y="200.1">S32V234 Carrier Board Rev0_6:S32V234 Carrier Board Rev0_6</text>
</g>
<g font-size="1.7">
<text x="28.7" y="1.8">5</text>
<text x="81.2" y="1.8">4</text>
<text x="133.7" y="1.8">3</text>
<text x="186.2" y="1.8">2</text>
<text x="238.8" y="1.8">1</text>
<text x=".7" y="29.3">D</text>
<text x="265.7" y="29.3">D</text>
<text x=".7" y="80">C</text>
<text x="265.7" y="80">C</text>
<text x=".7" y="130.7">B</text>
<text x="265.7" y="130.7">B</text>
<text x=".7" y="181.5">A</text>
<text x="265.7" y="181.5">A</text>
<text x="28.7" y="207.1">5</text>
<text x="81.2" y="207.1">4</text>
<text x="133.7" y="207.1">3</text>
<text x="186.2" y="207.1">2</text>
<text x="238.8" y="207.1">1</text>
</g>
</svg>
